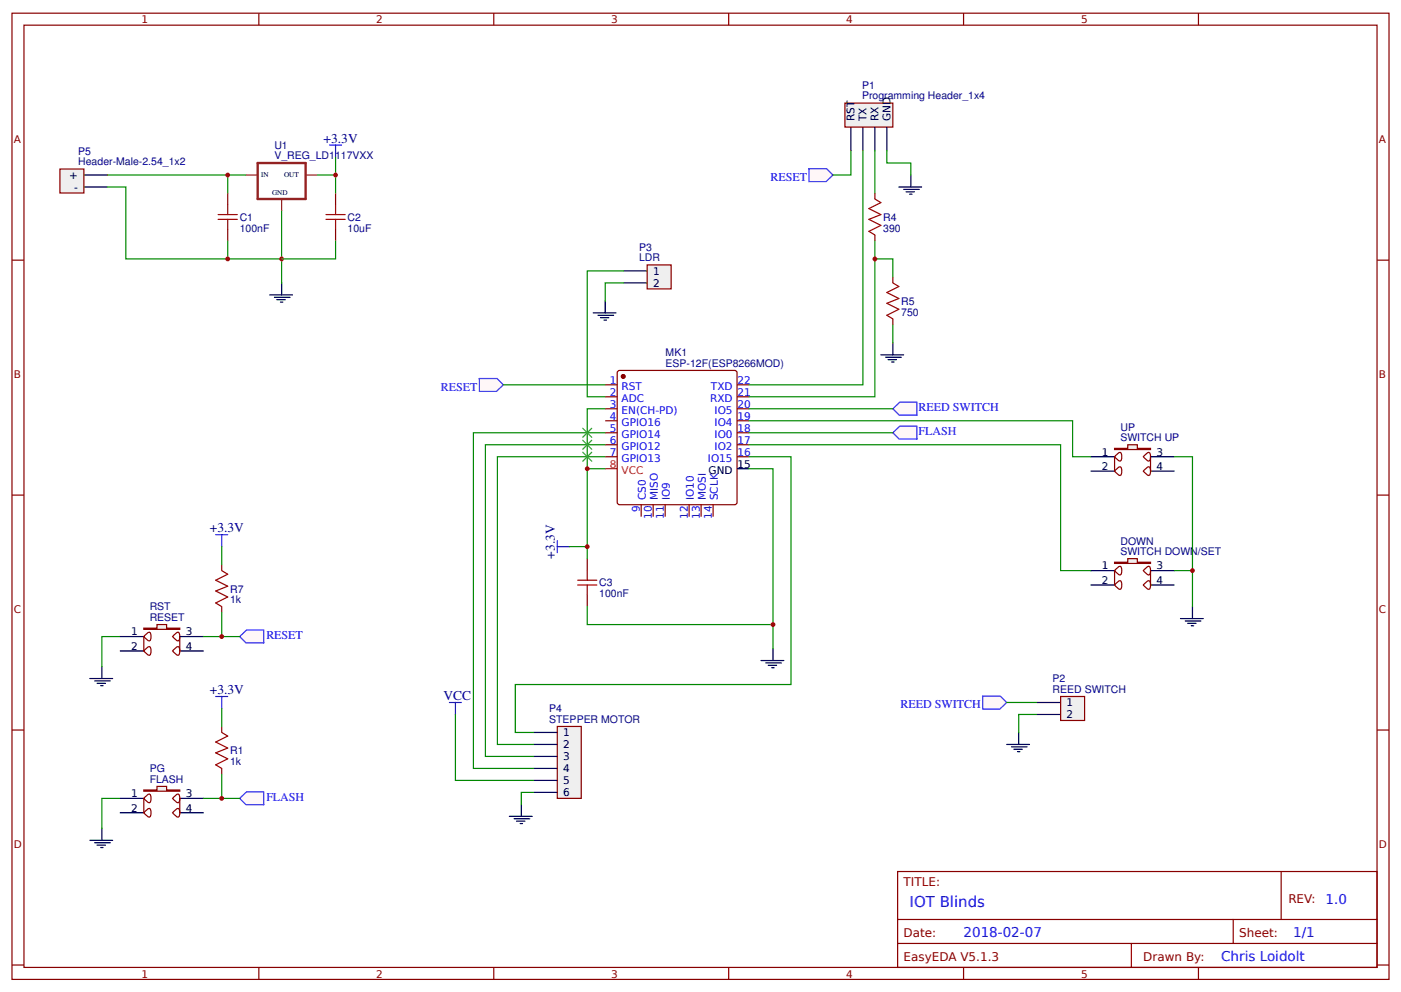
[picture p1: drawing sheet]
<svg xmlns="http://www.w3.org/2000/svg" width="312mm" height="221mm" viewBox="0 0 312 221" stroke-linecap="round" stroke-linejoin="round" font-family="sans-serif">
<g fill="none" stroke="#800" stroke-width=".27">
<path d="M2.7 2.9h306.4v215h-306.4zM5.3 5.6h301.1v209.6h-301.1zM57.6 2.9v2.7M109.9 2.9v2.7M162.2 2.9v2.7M214.4 2.9v2.7M266.7 2.9v2.7M2.7 57.9h2.6M50.7 42.9v2.7M50.7 50.9v2.7M74.7 42.9v2.7M74.7 50.9v2.7"/>
<path d="M306.4 57.9h2.7M2.7 110.1h2.6M306.4 110.1h2.7M2.7 162.4h2.6M306.4 162.4h2.7M199.8 193.9h106.6v21.3h-106.6zM285.1 193.9v10.7M2.7 214.7h2.6M57.6 215.2v2.7M109.9 215.2v2.7M162.2 215.2v2.7M199.8 204.6h106.6"/>
<path d="M199.8 209.9h106.6M214.4 215.2v2.7M251.8 209.9v5.3M266.7 215.2v2.7M274.4 204.6v5.3M306.4 214.7h2.7"/>
</g>
<path d="M60 65.6h5.1M61.1 66.1h3.4M61.6 66.7h1.9M62.4 67.2h.5M62.7 62.9v2.7M169.4 147h5M170.4 147.5h3.5M171 148h1.8M171.8 148.6h.5M172 144.3v2.7" fill="none" stroke="#000" stroke-width=".27"/>
<path d="M57.3 36.3h10.7v8h-10.7z" fill="none" stroke="#8d2323" stroke-width=".53"/>
<path d="M54.7 38.9h2.6M68 38.9h2.7M62.7 44.3v2.6" fill="none" stroke="#8d2323" stroke-width=".27"/>
<path d="M73.3 32.3h2.7M74.7 32.3v2.6" fill="none" stroke="#00f" stroke-width=".27"/>
<path d="M48.5 47.7h4.3M48.5 48.8h4.3M50.7 45.6v2.1M50.7 48.8v2.1M72.5 47.7h4.3M72.5 48.8h4.3M74.7 45.6v2.1M74.7 48.8v2.1" fill="none" stroke="#a00000" stroke-width=".27"/>
<path d="M24 38.9h30.7M70.7 38.9h4M74.7 34.9v8" fill="none" stroke="#080" stroke-width=".27"/>
<circle cx="74.7" cy="38.9" r=".53" fill="#c00"/>
<path d="M50.7 53.6v4h12M62.7 46.9v16" fill="none" stroke="#080" stroke-width=".27"/>
<circle cx="62.7" cy="57.6" r=".53" fill="#c00"/>
<path d="M74.7 53.6v4h-12M166.7 104.3h5.3v40" fill="none" stroke="#080" stroke-width=".27"/>
<path d="M128.5 129.1h4.3M128.5 130.2h4.3M130.7 126.9v2.2M130.7 130.2v2.1" fill="none" stroke="#a00000" stroke-width=".27"/>
<g fill="none" stroke="#800" stroke-width=".27">
<path d="M134.7 85.6h2.7M134.7 88.3h2.7M134.7 90.9h2.7M134.7 93.6h2.7M134.7 96.3h2.7M134.7 98.9h2.7M137.4 82.7l.5-.3h25.6l.4 .3 .1 29-.2 .5-25.9 .1-.5-.3zM164 85.6h2.7M164 88.3h2.7M164 90.9h2.7M164 93.6h2.7M164 96.3h2.7"/>
<path d="M164 98.9h2.7M134.7 101.6h2.7M142.7 112.3v2.6M145.4 112.3v2.6M148 112.3v2.6M153.4 112.3v2.6M156 112.3v2.6M158.7 112.3v2.6M164 101.6h2.7M130.7 124.3v2.6M130.7 132.3v2.6"/>
</g>
<circle cx="138.7" cy="83.7" r=".4" fill="#800" stroke="#800" stroke-width=".27"/>
<path d="M134.7 104.3h2.7" fill="none" stroke="#f00" stroke-width=".27"/>
<path d="M164 104.3h2.7" fill="none" stroke="#000" stroke-width=".27"/>
<path d="M188 22.9h10.7v5.4h-10.7z" fill="#efefef" stroke="#800" stroke-width=".27"/>
<path d="M189.4 28.3v5.3M192 28.3v5.3M194.7 28.3v5.3M197.4 28.3v5.3" fill="none" stroke="#000" stroke-width=".27"/>
<g fill="#fff7f8" stroke="#430aff" stroke-width=".27">
<path d="M180 37.5h4l1.4 1.4-1.6 1.5h-3.8z"/>
<path d="M106.6 84.2h4l1.4 1.4-1.5 1.5h-3.8z"/>
</g>
<path d="M202.7 38.9v2.7M200 41.6h5.1M201.1 42.1h3.5M201.6 42.7h1.9M202.4 43.2h.6" fill="none" stroke="#000" stroke-width=".27"/>
<path d="M194.7 44.3l1.3 .8-2.6 1.3 2.6 1.3-2.6 1.1 2.6 1.3-2.6 1.4 1.3 .8M198.7 62.9l1.3 .8-2.6 1.4 2.6 1.3-2.6 1.1 2.6 1.3-2.6 1.3 1.3 .8" fill="none" stroke="#a00000" stroke-width=".27"/>
<path d="M194.7 42.9v1.4M194.7 52.3v1.3M198.7 61.6v1.3M198.7 70.9v1.4" fill="none" stroke="#800" stroke-width=".27"/>
<path d="M236 155h5.4v5.3h-5.4z" fill="#efefef" stroke="#800" stroke-width=".27"/>
<path d="M230.7 156.3h5.3M230.7 159h5.3" fill="none" stroke="#000" stroke-width=".27"/>
<path d="M144 58.9h5.4v5.4h-5.4z" fill="#efefef" stroke="#800" stroke-width=".27"/>
<path d="M138.7 60.3h5.3M138.7 62.9h5.3" fill="none" stroke="#000" stroke-width=".27"/>
<path d="M124 161.6h5.3v16h-5.3z" fill="#efefef" stroke="#800" stroke-width=".27"/>
<path d="M242.7 101.6h5.3M242.7 104.8h5.3M118.7 163h5.3M118.7 165.6h5.3M118.7 168.3h5.3M118.7 171h5.3M118.7 173.6h5.3M118.7 176.3h5.3" fill="none" stroke="#000" stroke-width=".27"/>
<path d="M248 99.7h3v-.8h2.1v.8h2.9v.3h-8z" fill="#efefef" stroke="#800" stroke-width=".27"/>
<path d="M248 101.6v3.2M248.3 101.3l.7-.6h.3a1.59 1.59 0 0 1 0 1.9l-.6-.3-.7-.7zM248.3 104.5l.7-.6h.3a1.59 1.59 0 0 1 0 1.9l-.6-.3-.7-.7zM254.7 101.3l.7-.6h.3a1.59 1.59 0 0 1 0 1.9l-.6-.3-.7-.7zM254.7 104.5l.7-.6h.3a1.59 1.59 0 0 1 0 1.9l-.6-.3-.7-.7zM256 101.6v3.2" fill="none" stroke="#800" stroke-width=".27"/>
<path d="M256 101.6h5.4M256 104.8h5.4M242.7 126.9h5.3M242.7 130.2h5.3" fill="none" stroke="#000" stroke-width=".27"/>
<path d="M248 125.1h3v-.8h2.1v.8h2.9v.2h-8z" fill="#efefef" stroke="#800" stroke-width=".27"/>
<path d="M248 126.9v3.3M248.3 126.6l.7-.6h.3a1.59 1.59 0 0 1 0 1.9l-.6-.3-.7-.6zM248.3 129.8l.7-.6h.3a1.59 1.59 0 0 1 0 1.9l-.6-.3-.7-.6zM254.7 126.6l.7-.6h.3a1.59 1.59 0 0 1 0 1.9l-.6-.3-.7-.6zM254.7 129.8l.7-.6h.3a1.59 1.59 0 0 1 0 1.9l-.6-.3-.7-.6zM256 126.9v3.3" fill="none" stroke="#800" stroke-width=".27"/>
<g fill="none" stroke="#000" stroke-width=".27">
<path d="M132 69.6h5.1M133.1 70.1h3.4M133.6 70.7h1.9M134.4 71.2h.5M134.7 66.9v2.7M256 126.9h5.4M256 130.2h5.4M262.7 137.6h5.1M263.8 138.2h3.4M264.3 138.7h1.9M265.1 139.2h.5M265.4 134.9v2.7"/>
<path d="M116 179v2.6M224 165.6h5.1M225.1 166.2h3.5M225.6 166.7h1.9M226.4 167.2h.6M226.7 163v2.6M113.3 181.6h5.1M114.4 182.2h3.5M114.9 182.7h1.9M115.7 183.2h.6"/>
</g>
<path d="M138.7 60.3h-8v28h4M138.7 62.9h-4v4M261.4 101.6h4v33.3M261.4 126.9h4M101.3 159v14.6h17.4M230.7 159h-4v4M118.7 176.3h-2.7v2.7" fill="none" stroke="#080" stroke-width=".27"/>
<path d="M100 156.3h2.7M101.3 156.3v2.7" fill="none" stroke="#00f" stroke-width=".27"/>
<circle cx="265.4" cy="126.9" r=".53" fill="#c00"/>
<path d="M218.6 154.9h4l1.4 1.4-1.5 1.5h-3.8z" fill="#fff7f8" stroke="#430aff" stroke-width=".27"/>
<path d="M224 156.3h6.7" fill="none" stroke="#080" stroke-width=".27"/>
<path d="M198.7 90.9l1.5-1.4h3.8l.1 2.8h-4z" fill="#fff7f8" stroke="#430aff" stroke-width=".27"/>
<path d="M166.7 90.9h32" fill="none" stroke="#080" stroke-width=".27"/>
<path d="M26.7 141.6h5.3M26.7 144.8h5.3" fill="none" stroke="#000" stroke-width=".27"/>
<path d="M32 139.8h2.9v-.8h2.2v.8h2.9v.2h-8z" fill="#efefef" stroke="#800" stroke-width=".27"/>
<path d="M49.3 125.6v1.3M49.3 134.9v1.4M32 141.6v3.2M32.3 141.3l.7-.6h.3a1.59 1.59 0 0 1 0 1.9l-.7-.3-.6-.7zM32.3 144.5l.7-.6h.3a1.59 1.59 0 0 1 0 1.9l-.7-.3-.6-.7zM38.7 141.3l.7-.6h.3a1.59 1.59 0 0 1 0 1.9l-.7-.3-.6-.7zM38.7 144.5l.7-.6h.3a1.59 1.59 0 0 1 0 1.9l-.7-.3-.6-.7zM40 141.6v3.2" fill="none" stroke="#800" stroke-width=".27"/>
<path d="M40 141.6h5.3M40 144.8h5.3" fill="none" stroke="#000" stroke-width=".27"/>
<path d="M49.3 126.9l1.4 .8-2.7 1.4 2.7 1.3-2.7 1.1 2.7 1.3-2.7 1.4 1.3 .7" fill="none" stroke="#a00000" stroke-width=".27"/>
<path d="M48 118.9h2.7M49.3 118.9v2.7" fill="none" stroke="#00f" stroke-width=".27"/>
<path d="M53.3 141.6l1.6-1.4h3.8v2.8h-4z" fill="#fff7f8" stroke="#430aff" stroke-width=".27"/>
<path d="M20 151h5.1M21.1 151.5h3.4M21.6 152h1.9M22.4 152.6h.5M22.7 148.3v2.7" fill="none" stroke="#000" stroke-width=".27"/>
<path d="M49.3 121.6v4M49.3 136.3v5.3M45.3 141.6h8" fill="none" stroke="#080" stroke-width=".27"/>
<circle cx="49.3" cy="141.6" r=".53" fill="#c00"/>
<path d="M26.7 141.6h-4v6.7" fill="none" stroke="#080" stroke-width=".27"/>
<path d="M26.7 177.6h5.3M26.7 180.8h5.3" fill="none" stroke="#000" stroke-width=".27"/>
<path d="M32 175.8h2.9v-.8h2.2v.8h2.9v.2h-8z" fill="#efefef" stroke="#800" stroke-width=".27"/>
<path d="M32 177.6v3.2M32.3 177.3l.7-.6h.3a1.59 1.59 0 0 1 0 1.9l-.7-.3-.6-.7zM38.7 177.3l.7-.6h.3a1.59 1.59 0 0 1 0 1.9l-.7-.3-.6-.7zM40 177.6v3.2M49.3 161.6v1.4M49.3 171v1.3M32.3 180.5l.7-.6h.3a1.59 1.59 0 0 1 0 1.9l-.7-.3-.6-.7zM38.7 180.5l.7-.6h.3a1.59 1.59 0 0 1 0 1.9l-.7-.3-.6-.7z" fill="none" stroke="#800" stroke-width=".27"/>
<path d="M40 177.6h5.3M40 180.8h5.3" fill="none" stroke="#000" stroke-width=".27"/>
<path d="M49.3 163l1.4 .8-2.7 1.3 2.7 1.3-2.7 1.1 2.7 1.3-2.7 1.4 1.3 .8" fill="none" stroke="#a00000" stroke-width=".27"/>
<path d="M48 155h2.7M49.3 155v2.6" fill="none" stroke="#00f" stroke-width=".27"/>
<path d="M53.3 177.6l1.6-1.4h3.8v2.8h-4z" fill="#fff7f8" stroke="#430aff" stroke-width=".27"/>
<path d="M20 187h5.1M21.1 187.5h3.4M21.6 188h1.9M22.4 188.6h.5M22.7 184.3v2.7" fill="none" stroke="#000" stroke-width=".27"/>
<path d="M49.3 157.6v4M45.3 177.6h8M49.3 172.3v5.3" fill="none" stroke="#080" stroke-width=".27"/>
<circle cx="49.3" cy="177.6" r=".53" fill="#c00"/>
<path d="M112 85.6h22.7M134.7 90.9h-4v33.4M130.7 104.3h4M26.7 177.6h-4v6.7" fill="none" stroke="#080" stroke-width=".27"/>
<circle cx="130.7" cy="104.3" r=".53" fill="#c00"/>
<path d="M130.7 134.9v4.1h41.3" fill="none" stroke="#080" stroke-width=".27"/>
<circle cx="172" cy="139" r=".53" fill="#c00"/>
<path d="M124 121.6h2.7M124 120.3v2.6" fill="none" stroke="#00f" stroke-width=".27"/>
<path d="M126.7 121.6h4" fill="none" stroke="#080" stroke-width=".27"/>
<circle cx="130.7" cy="121.6" r=".53" fill="#c00"/>
<path d="M189.4 33.6v5.3h-4M192 33.6v52h-25.3M194.7 33.6v9.3M197.4 33.6v2.7h5.3v2.6M194.7 53.6v34.7h-28M194.7 57.6h4v4" fill="none" stroke="#080" stroke-width=".27"/>
<circle cx="194.7" cy="57.6" r=".53" fill="#c00"/>
<path d="M196 78.9h5.1M197.1 79.5h3.5M198.7 76.3v2.6M197.6 80h1.9M198.4 80.5h.6" fill="none" stroke="#000" stroke-width=".27"/>
<path d="M198.7 72.3v4M134.7 96.3h-29.4v74.7h13.4M134.7 98.9h-26.7v69.4h10.7M166.7 93.6h72v8h4M166.7 98.9h69.3v28h6.7M134.7 101.6h-24v64h8" fill="none" stroke="#080" stroke-width=".27"/>
<g fill="#000" stroke="#3c3" stroke-width=".27">
<path d="M129.6 95.2l2.2 2.1zM129.6 97.3l2.2-2.1z"/>
<path d="M129.6 97.9l2.2 2.1zM129.6 100l2.2-2.1z"/>
<path d="M129.6 100.5l2.2 2.2zM129.6 102.7l2.2-2.2z"/>
</g>
<path d="M198.7 96.3l1.5-1.5h3.8l.1 2.9h-4z" fill="#fff7f8" stroke="#430aff" stroke-width=".27"/>
<path d="M166.7 96.3h32M166.7 101.6h9.3v50.7h-61.3v10.7h4" fill="none" stroke="#080" stroke-width=".27"/>
<path d="M13.3 37.6h5.4v5.3h-5.4z" fill="#efefef" stroke="#800" stroke-width=".27"/>
<path d="M18.7 38.9h5.3M18.7 41.6h5.3" fill="none" stroke="#000" stroke-width=".27"/>
<path d="M24 41.6h4v16h22.7" fill="none" stroke="#080" stroke-width=".27"/>
<circle cx="50.7" cy="57.6" r=".53" fill="#c00"/>
<path d="M50.7 38.9v4" fill="none" stroke="#080" stroke-width=".27"/>
<circle cx="50.7" cy="38.9" r=".53" fill="#c00"/>
<text font-size="3.3" fill="#00f" x="202.4" y="201.9">IOT Blinds</text>
<g font-size="3" fill="#000080">
<text x="72" y="31.7">+3.3V</text>
<text x="46.7" y="118.4">+3.3V</text>
<text x="123.5" y="124.3" transform="rotate(-90 123.5 124.3)">+3.3V</text>
<text x="46.7" y="154.4">+3.3V</text>
<text x="98.7" y="155.8">VCC</text>
</g>
<g font-size="3" fill="#00f">
<text x="295" y="201.1">1.0</text>
<text x="214.4" y="208.6">2018-02-07</text>
<text x="287.8" y="208.6">1/1</text>
<text x="271.8" y="213.9">Chris Loidolt</text>
</g>
<g font-size="2.7" fill="#00f">
<text x="171.5" y="40.3">RESET</text>
<text x="98.1" y="86.9">RESET</text>
<text x="204.4" y="91.5">REED SWITCH</text>
<text x="204.4" y="96.8">FLASH</text>
<text x="59.3" y="142.2">RESET</text>
<text x="200.4" y="157.6">REED SWITCH</text>
<text x="59.3" y="178.2">FLASH</text>
</g>
<g font-size="2.7" fill="#800">
<text x="201.1" y="197.1">TITLE:</text>
<text x="286.7" y="200.8">REV:</text>
<text x="201.1" y="208.6">Date:</text>
<text x="275.8" y="208.6">Sheet:</text>
<text x="201.1" y="213.9">EasyEDA V5.1.3</text>
<text x="254.4" y="213.9">Drawn By:</text>
</g>
<g font-size="2.3" fill="#800">
<text x="31.5" y="5.2">1</text>
<text x="83.7" y="5.2">2</text>
<text x="136" y="5.2">3</text>
<text x="188.3" y="5.2">4</text>
<text x="240.6" y="5.2">5</text>
<text x="3.1" y="31.7">A</text>
<text x="306.8" y="31.7">A</text>
<text x="3.1" y="84">B</text>
<text x="306.8" y="84">B</text>
<text x="3.1" y="136.3">C</text>
<text x="306.8" y="136.3">C</text>
<text x="3.1" y="188.6">D</text>
<text x="306.8" y="188.6">D</text>
<text x="31.5" y="217.5">1</text>
<text x="83.7" y="217.5">2</text>
<text x="136" y="217.5">3</text>
<text x="188.3" y="217.5">4</text>
<text x="240.6" y="217.5">5</text>
</g>
<g font-size="2.3" fill="#000080">
<text x="191.8" y="22.1">Programming Header_1x4</text>
<text x="191.8" y="19.7">P1</text>
<text x="17.4" y="34.4">P5</text>
<text x="61.1" y="35.5">V_REG_LD1117VXX</text>
<text x="61.1" y="33.1">U1</text>
<text x="17.4" y="36.8">Header-Male-2.54_1x2</text>
<text x="53.3" y="51.5">100nF</text>
<text x="53.3" y="49.1">C1</text>
<text x="77.3" y="51.5">10uF</text>
<text x="77.3" y="49.1">C2</text>
<text x="196.6" y="51.5">390</text>
<text x="196.6" y="49.1">R4</text>
<text x="142.2" y="58.1">LDR</text>
<text x="142.2" y="55.8">P3</text>
<text x="200.6" y="70.2">750</text>
<text x="200.6" y="67.8">R5</text>
<text x="148.1" y="81.6">ESP-12F(ESP8266MOD)</text>
<text x="148.1" y="79.2">MK1</text>
<text x="249.3" y="95.8">UP</text>
<text x="249.3" y="98.1">SWITCH UP</text>
<text x="249.3" y="123.5">SWITCH DOWN/SET</text>
<text x="249.3" y="121.1">DOWN</text>
<text x="51.2" y="131.8">R7</text>
<text x="133.3" y="130.5">C3</text>
<text x="33.3" y="135.8">RST</text>
<text x="51.2" y="134.2">1k</text>
<text x="133.3" y="132.9">100nF</text>
<text x="33.3" y="138.2">RESET</text>
<text x="234.2" y="154.2">REED SWITCH</text>
<text x="234.2" y="151.8">P2</text>
<text x="122.2" y="160.8">STEPPER MOTOR</text>
<text x="122.2" y="158.5">P4</text>
<text x="51.2" y="167.8">R1</text>
<text x="33.3" y="171.8">PG</text>
<text x="51.2" y="170.2">1k</text>
<text x="33.3" y="174.2">FLASH</text>
</g>
<g font-size="2.3">
<text x="190.2" y="26.9" transform="rotate(-90 190.2 26.9)">RST</text>
<text x="192.8" y="26.9" transform="rotate(-90 192.8 26.9)">TX</text>
<text x="195.5" y="26.9" transform="rotate(-90 195.5 26.9)">RX</text>
<text x="198.2" y="26.9" transform="rotate(-90 198.2 26.9)">GND</text>
<text x="15.4" y="39.7">+</text>
<text x="16.5" y="42.4">-</text>
<text x="145.4" y="61.1">1</text>
<text x="145.4" y="63.7">2</text>
<text x="245.2" y="101.3">1</text>
<text x="257.4" y="101.3">3</text>
<text x="157.7" y="105.3">GND</text>
<text x="164.2" y="104">15</text>
<text x="245.2" y="104.5">2</text>
<text x="257.4" y="104.5">4</text>
<text x="245.2" y="126.7">1</text>
<text x="245.2" y="129.9">2</text>
<text x="257.4" y="126.7">3</text>
<text x="257.4" y="129.9">4</text>
<text x="29.2" y="141.4">1</text>
<text x="41.3" y="141.4">3</text>
<text x="29.2" y="144.6">2</text>
<text x="41.3" y="144.6">4</text>
<text x="237.4" y="157.1">1</text>
<text x="237.4" y="159.8">2</text>
<text x="125.3" y="163.8">1</text>
<text x="125.3" y="166.4">2</text>
<text x="125.3" y="169.1">3</text>
<text x="125.3" y="171.8">4</text>
<text x="29.2" y="177.4">1</text>
<text x="41.3" y="177.4">3</text>
<text x="125.3" y="174.4">5</text>
<text x="125.3" y="177.1">6</text>
<text x="29.2" y="180.6">2</text>
<text x="41.3" y="180.6">4</text>
</g>
<g font-size="2.3" fill="#00f">
<text x="135.7" y="85.3">1</text>
<text x="135.7" y="88">2</text>
<text x="138.3" y="86.7">RST</text>
<text x="138.3" y="89.3">ADC</text>
<text x="158" y="89.3">RXD</text>
<text x="158.2" y="86.7">TXD</text>
<text x="164.2" y="85.3">22</text>
<text x="164.2" y="88">21</text>
<text x="135.7" y="90.7">3</text>
<text x="135.7" y="93.3">4</text>
<text x="138.3" y="92">EN(CH-PD)</text>
<text x="138.3" y="94.7">GPIO16</text>
<text x="159" y="94.7">IO4</text>
<text x="159" y="92">IO5</text>
<text x="164.2" y="93.3">19</text>
<text x="164.2" y="90.7">20</text>
<text x="135.7" y="96">5</text>
<text x="135.7" y="98.7">6</text>
<text x="135.7" y="101.3">7</text>
<text x="138.3" y="97.3">GPIO14</text>
<text x="138.3" y="100">GPIO12</text>
<text x="159" y="100">IO2</text>
<text x="159" y="97.3">IO0</text>
<text x="164.2" y="101.3">16</text>
<text x="164.2" y="98.7">17</text>
<text x="164.2" y="96">18</text>
<text x="138.3" y="102.7">GPIO13</text>
<text x="157.5" y="102.7">IO15</text>
<text x="142.4" y="113.9" transform="rotate(-90 142.4 113.9)">9</text>
<text x="143.8" y="111.3" transform="rotate(-90 143.8 111.3)">CS0</text>
<text x="146.4" y="111.3" transform="rotate(-90 146.4 111.3)">MISO</text>
<text x="149.1" y="111.3" transform="rotate(-90 149.1 111.3)">IO9</text>
<text x="154.4" y="111.3" transform="rotate(-90 154.4 111.3)">IO10</text>
<text x="157.1" y="111.3" transform="rotate(-90 157.1 111.3)">MOSI</text>
<text x="159.8" y="111.3" transform="rotate(-90 159.8 111.3)">SCLK</text>
<text x="145.1" y="115.4" transform="rotate(-90 145.1 115.4)">10</text>
<text x="147.8" y="115.4" transform="rotate(-90 147.8 115.4)">11</text>
<text x="153.1" y="115.4" transform="rotate(-90 153.1 115.4)">12</text>
<text x="155.8" y="115.4" transform="rotate(-90 155.8 115.4)">13</text>
<text x="158.4" y="115.4" transform="rotate(-90 158.4 115.4)">14</text>
</g>
<g font-size="2.3" fill="#f00">
<text x="135.7" y="104">8</text>
<text x="138.3" y="105.3">VCC</text>
</g>
<g font-size="1.6">
<text x="58.1" y="39.5">IN</text>
<text x="63.2" y="39.5">OUT</text>
<text x="60.5" y="43.5">GND</text>
</g>
</svg>
